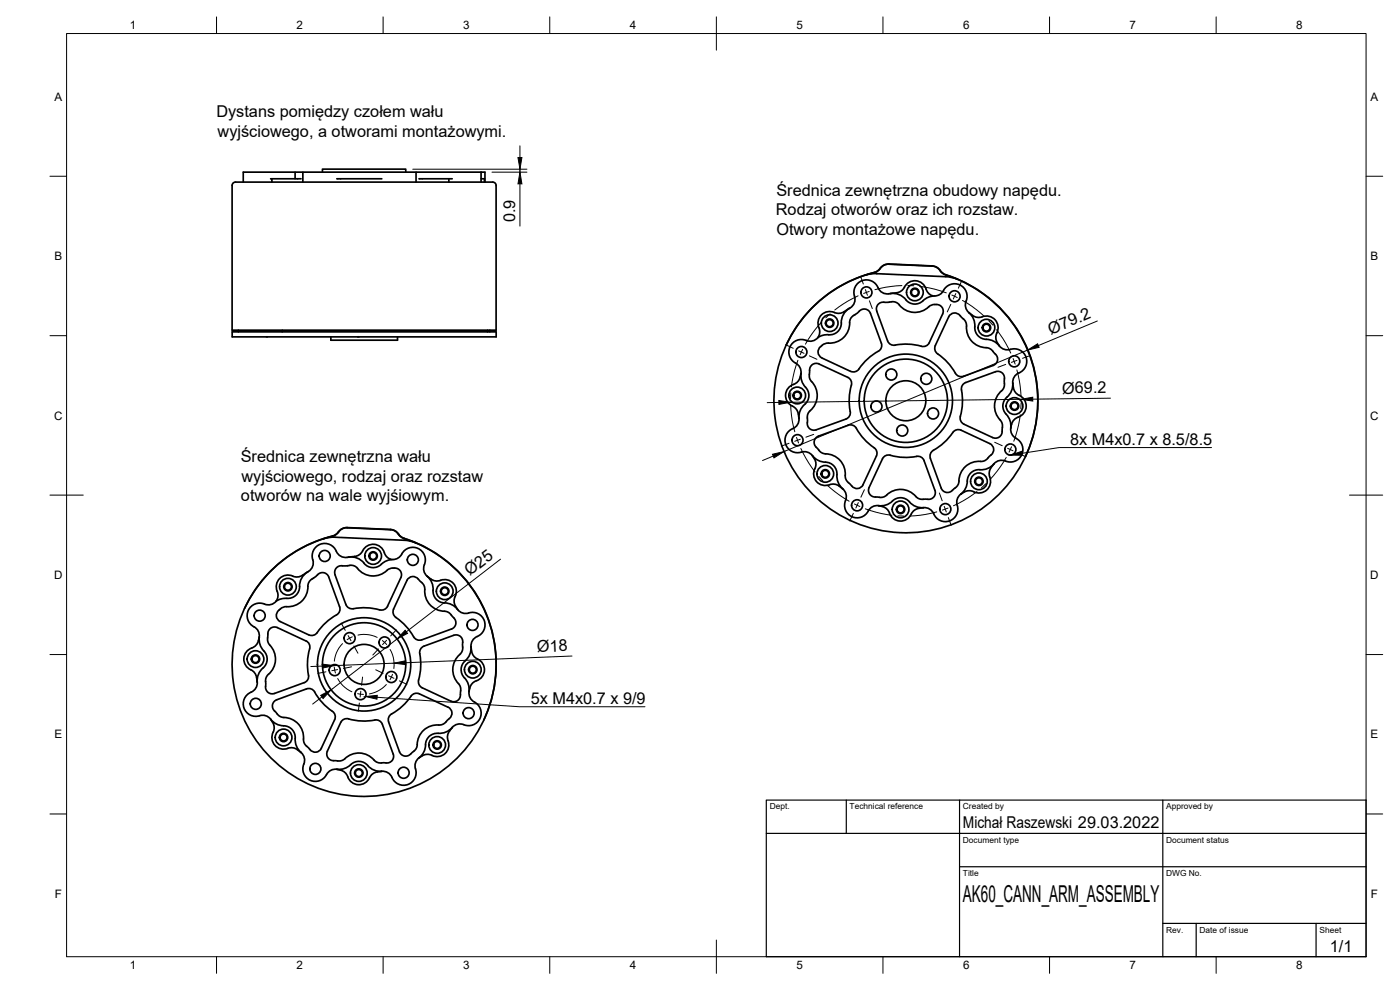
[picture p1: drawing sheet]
<svg xmlns="http://www.w3.org/2000/svg" width="420mm" height="297mm" viewBox="0 0 420 297" stroke-linecap="round" stroke-linejoin="round" font-family="sans-serif">
<!-- layer: Visible -->
<g fill="none" stroke="#000" stroke-width=".51">
<path d="M70 54.9l.7-.3h76.2a1.62 1.62 0 0 1 2 1.1v43.4h-79.2v-43.5zM81.2 53.6h.4M81.6 53.6h8.8M81.6 53.6v1M88.6 51.7v1.9M90.9 51.7v2.9M96.8 51.7v-1h25v1M101.1 53.6h13.5M124.9 51.7v2.9M125.7 53.6h10M134.7 53.6v1M144.4 53.6h1v1"/>
<path d="M144.4 51.7h1.1v2.9M144.4 51.7h-71.4v2.9M144.4 51.7v2.9M266.7 79.3l13 .5M266.8 79.3a3.8 3.8 0 0 0-3.2 1.9l-.8 .5-3.2 .9M279.8 79.8a3.9 3.9 0 0 1 2.9 2.1l.4 .2a39.7 39.7 0 0 1 24.7 54.8M69.7 99.6h79.2v1.5h-79.2zM71.5 99.1v.5M84.7 99.1v.5M146.3 99.1v.5M147 99.1v.5M254.9 92.5a5.7 5.7 0 0 0-2.5 5.4 3.6 3.6 0 0 1-4.3 2.5l-1.6 .4-1 .5"/>
<path d="M254.9 92.5l-.3 .2a4.1 4.1 0 0 1-4.7 .9 3.6 3.6 0 0 0-3.7 1.3 3.6 3.6 0 0 0-.3 4 3 3 0 0 1-1.2 3.1 3 3 0 0 1-3.4-.1 3.8 3.8 0 0 0-4.4 2.8 3.8 3.8 0 0 0 2.4 4.6 3 3 0 0 1 1.1 2.7M255 96.8a6 6 0 0 1-6.4 6.1M259.6 82.6a39.6 39.6 0 0 0-20.5 60 39.6 39.6 0 0 0 63.4 2.8 39.6 39.6 0 0 0-15.2-61.6M259.6 82.6l1.8-.4 1.7-.1 20.8 .9M261.2 94.1l3.3 8.9v1.3a2.69 2.69 0 0 1-1.7 1.5 18 18 0 0 0-5.3 5.3l-1.3 .5-.9-.2-8.6-4M261.2 94a2.17 2.17 0 0 0-1.9-1.3 2.17 2.17 0 0 0-2 1.2l-.3 .3a3.4 3.4 0 0 0-2 2.6M263.5 86.3a3.8 3.8 0 0 0-5.1-2 3.8 3.8 0 0 0-1.8 5.2 3 3 0 0 1-1.7 3M266.9 90.7a2.9 2.9 0 0 1 3.5 1.3 6.3 6.3 0 0 0 9-.4l.7-.2a2.17 2.17 0 0 1 2.3 .5 2.17 2.17 0 0 1 .5 2.3M266.9 90.7h-.4a3 3 0 0 0-3.3 1.1l-.2 .7 .1 .9 3.3 8.9 .9 1a2.71 2.71 0 0 0 2.2 .1 18.2 18.2 0 0 1 7.5 .6l1.3-.4 .6-.8M267.2 88.1a5.6 5.6 0 0 1 5.3 2.5 3.7 3.7 0 0 0 5-.8l1.7-.8 1.3-.2M271.4 86.2a3.6 3.6 0 0 1 3.7-1.9 3.6 3.6 0 0 1 3 2.9l.8 1.1 1.2 .5M271.4 86.2a4.4 4.4 0 0 1-4.2 1.9 3.1 3.1 0 0 1-3.7-1.8"/>
<path d="M280.5 88.8l1.1-.2 1.3-1a3.8 3.8 0 0 1 5.2-2.1 3.8 3.8 0 0 1 1.7 5.4l.1 1.6 .9 1.3M282.9 94.2l-4 8.6M283.8 82.5l3.5 1.3M283.8 82.4l-.7-.3a5.5 5.5 0 0 0-3.3-2.3l-13-.6a3.8 3.8 0 0 0-3.2 1.9l-.4 .3a40.4 40.4 0 0 0-27.2 22.1M283.9 83l1.7 .2 1.7 .6M290.8 93.8l.1 .1a3.8 3.8 0 0 0 4.5 1 3.5 3.5 0 0 1 3.4 1.3 3.5 3.5 0 0 1 .4 3.7M290.8 93.8a5.8 5.8 0 0 1 1.8 5.2 3.7 3.7 0 0 0 4.1 2.9l1.8 .6 1.4 1.3M299.2 99.9a3.6 3.6 0 0 0 .7 3.9M80 101.1h.2M99.3 101.1v1h20v-1M107.4 101.1h.3M240.1 113.2l-.4 .9-.6 .8a4.3 4.3 0 0 0-3.3 3.6 3.7 3.7 0 0 0 2.5 3.6 4.8 4.8 0 0 1 1.5 3.5"/>
<path d="M240.4 112l-.3 1.1M240.4 112a5.9 5.9 0 0 0 1.9 5 3.7 3.7 0 0 1-1.3 4.8l-1 1.7-.2 2.1M245.8 109.2l9 4.3 .7 1.1v1M245.8 109.2a2.11 2.11 0 0 0-2.2 .4 2.11 2.11 0 0 0-.6 2.1 3.1 3.1 0 0 0 1 3.3 6.1 6.1 0 0 1-1.2 8.6l-.4 .8-.1 1.4a2.79 2.79 0 0 0 1.1 3.1l.7 .2 .9-.1 8.9-3.3 1-.9a2.71 2.71 0 0 0 .1-2.2 17 17 0 0 1 .5-7M248.6 102.9a3.2 3.2 0 0 0-3.1 2.9l.3 .8 .9 .8M281.4 106.2a17 17 0 0 1 5.3 5.8M295.9 104.3a5.4 5.4 0 0 1 3.3 2.6 2 2 0 0 1-1.1 2.7l-9.4 3.4-1.3-.3-.7-.7M296 104.3a6.1 6.1 0 0 1-6-6.9 6.9 6.9 0 0 0-2.2-3 1.99 1.99 0 0 0-3.1 .7l-4.1 9 .2 1.4 .6 .7M298.7 111.5l-8.9 3.3-1 .9a2.8 2.8 0 0 0-.1 2.2 18.5 18.5 0 0 1-.6 7.5l.5 1.3 .7 .6 8.6 4M298.8 111.5a2.13 2.13 0 0 1 2.2 .6 2.13 2.13 0 0 1 .4 2.3v.7M299.9 103.8a3.3 3.3 0 0 0 4.1 .9 3.8 3.8 0 0 1 4.1 3.1 3.8 3.8 0 0 1-2.8 4.3l-1.1 1.2-.3 1.6M301.4 115.1l-.2 1.4a7.7 7.7 0 0 0-2.7 5l.1 1.4 .4 1.4 1.2 1.7"/>
<path d="M303.9 114.9a5.8 5.8 0 0 1-2.3 5 3.7 3.7 0 0 0 .8 4.9l.8 1.7 .1 2M303.9 114.9l.1 .2M304 115.1l.1 1.2M304.1 116.3l.3 .9 .6 .8a4.4 4.4 0 0 1 3 4 3.7 3.7 0 0 1-2.9 3.4 4.2 4.2 0 0 0-1.8 3.1M239.8 125.6a3.3 3.3 0 0 1-2.5 3.3 3.8 3.8 0 0 0-1.2 5.1 3.8 3.8 0 0 0 5 1.5 3 3 0 0 1 2.7 1.2M243.8 136.7a5.8 5.8 0 0 0 4.9 2.1 3.7 3.7 0 0 1 2.5 4.3l.5 2 1.3 1.6M243.8 136.7l.2 .3M244 137a3.4 3.4 0 0 1 .6 3.6M247.8 136.2a6.1 6.1 0 0 1 5.9 6.9 6.9 6.9 0 0 0 2.2 3 2 2 0 0 0 3.1-.7M247.8 136.2a5.4 5.4 0 0 1-3.3-2.7 2 2 0 0 1 1.1-2.6l9-3.3a2.2 2.2 0 0 1 2.8 1.7 18.4 18.4 0 0 0 5.3 5.4l.5 1.2-.2 .9-4 8.6M267.2 136.6l-.9-.1-1.2 .8-4.3 9a2.11 2.11 0 0 0 .4 2.2 2.11 2.11 0 0 0 2.1 .6 3 3 0 0 0 3.3-1 6.1 6.1 0 0 1 8.6 1.2l.9 .4 1.3 .1a2.81 2.81 0 0 0 3.1-1.1l.2-.8-.1-.8-3.3-8.9-.9-1a2.71 2.71 0 0 0-2.2-.1 17 17 0 0 1-7-.5M279.2 137.5l3.3 9a2 2 0 0 0 3.3 .6"/>
<path d="M288.4 129.1l8.7 4a2.13 2.13 0 0 1 1.1 2 2.13 2.13 0 0 1-1.3 1.9l-.5 .5M288.4 129.1l-1.3-.1a2.8 2.8 0 0 0-1.7 1.5 18.5 18.5 0 0 1-5.7 4.9l-.6 1.2 .1 .9M296.4 137.5l-1.2 .8a7.7 7.7 0 0 0-5.5 1.7 7.1 7.1 0 0 0-2.1 5.3l-.9 1M298.3 139.2l-.1 .1a3.9 3.9 0 0 0-1 4.4 3.5 3.5 0 0 1-1.3 3.5 3.5 3.5 0 0 1-3.7 .3M298.3 139.2l-1.6 1.2-1.3 .5h-1.3M300.2 126l.6 1.2v1M300.8 128.2v.3a2.24 2.24 0 0 1-.6 2.3 2.24 2.24 0 0 1-2.3 .5M303.3 128.5a3.3 3.3 0 0 0 2.3 3.4 3.8 3.8 0 0 1 .7 5.2 3.8 3.8 0 0 1-5.1 1.1l-1.6 .1-1.3 .9M104.2 158.4l13 .5a3.9 3.9 0 0 1 3 2l1 .6M104.2 158.3a3.8 3.8 0 0 0-3.2 2l-.8 .4-3.2 1M104.2 158.3a3.8 3.8 0 0 0-3.2 1.9l-.4 .3a40.5 40.5 0 0 0-27.2 22.1M117.2 158.9a3.9 3.9 0 0 1 2.9 2.1l.4 .2a39.7 39.7 0 0 1 24.7 54.8"/>
<path d="M244.6 140.6a3.6 3.6 0 0 0 .7 4.1 3.6 3.6 0 0 0 4.2 .6 4.6 4.6 0 0 1 3.4 1.4M252.9 146.7a3.3 3.3 0 0 1 .6 4.2 3.8 3.8 0 0 0 2.5 4.3 3.8 3.8 0 0 0 4.6-1.9M263.6 151.7l1.2 .3M263.6 151.7a3 3 0 0 0-3 1.6M263.7 151.7a5.7 5.7 0 0 0 4.9-1.9 3.7 3.7 0 0 1 4.8 1.3l1.8 1 2 .2M264.8 152l.9 .4 .8 .6a4.3 4.3 0 0 0 3.6 3.3 3.7 3.7 0 0 0 3.6-2.5l1.2-1 .9-.3M277 152.3l-1.2 .2M277.2 152.3h-.2M286.7 146.3l-.9 .8M288.3 148.3a3.3 3.3 0 0 0-.9 4 3.8 3.8 0 0 1-3.1 4.2 3.8 3.8 0 0 1-4.3-2.8l-1.2-1.1-1.6-.3M289.3 147.7l-1 .6M292.2 147.5l-1.5-.3-1.4 .5"/>
<path d="M294.1 140.9a3.6 3.6 0 0 0-3.9 4.1l-.6 1.8-1.3 1.5M89.9 176a3.6 3.6 0 0 1-4.4 3.5l-1.6 .4-1 .5M90.8 172.6l-1 .4-1 .1a4.4 4.4 0 0 0-4.4 .1 3.7 3.7 0 0 0-1 4.7l-.1 1.5-.4 1M92.3 171.6a5 5 0 0 0-2.4 4.4M92.4 175.9a6.3 6.3 0 0 1-7.2 6.2l-1.1 .6M94 173.5a2.66 2.66 0 0 0-1.6 2.4M97 161.7a39.6 39.6 0 0 0-20.4 60 39.6 39.6 0 0 0 63.3 2.8 39.6 39.6 0 0 0-15.1-61.6M97 161.7l1.8-.4 1.8-.1 20.7 .9M98.7 173.1l3.2 9M98.7 173.1a2.17 2.17 0 0 0-2-1.3 2.17 2.17 0 0 0-2 1.2l-.7 .5M100.9 165.4a3.8 3.8 0 0 0-5.1-2 3.8 3.8 0 0 0-1.8 5.1 3.9 3.9 0 0 1-2.6 3.7l-.6 .4M100.9 165.4l.7 1 .9 .6 1.7 .2"/>
<path d="M104.2 167.2l.8-.1a4.1 4.1 0 0 0 4.1-2.3 3.6 3.6 0 0 1 3.7-1.4 3.6 3.6 0 0 1 2.7 2.9l.9 1 1.1 .6M104.3 169.8a2.84 2.84 0 0 1 3.5 1.3 6.3 6.3 0 0 0 9-.4l.8-.2a2.17 2.17 0 0 1 2.2 .5 2.17 2.17 0 0 1 .5 2.3l-4 8.6M104.3 169.7l-.4 .1a3 3 0 0 0-3.2 1l-.3 .8 .1 .9 3.3 8.9 .9 1a2.8 2.8 0 0 0 2.2 .1 18.6 18.6 0 0 1 7.5 .6l1.3-.5 .6-.7M104.6 167.1a5.6 5.6 0 0 1 5.4 2.6 3.7 3.7 0 0 0 4.9-.8l1.1-.6 1.3-.4a3.5 3.5 0 0 0 3.7-2.3 3.8 3.8 0 0 1 5.1-.7 3.8 3.8 0 0 1 1.1 5.1l.1 1.6 .9 1.3M121.2 161.6l3.6 1.3M121.3 162.1l1.8 .2 1.7 .6M128.2 172.9l.2 .1a3.9 3.9 0 0 0 4.4 1 3.5 3.5 0 0 1 3.5 1.3 3.5 3.5 0 0 1 .3 3.7M128.2 172.9a5.8 5.8 0 0 1 1.8 5.2 3.7 3.7 0 0 0 4.1 2.8l1.8 .7 1.4 1.3M136.6 179a3.8 3.8 0 0 0 3.4 5.1 3.9 3.9 0 0 1 5.3 2.1 3.9 3.9 0 0 1-2.6 5l-1 1.2-.3 1.6M76.2 188a3 3 0 0 1 1.6 3.1M77.8 191.1v.2a3.8 3.8 0 0 1-2.8 3.4 3.6 3.6 0 0 0-1.8 3.5 3.6 3.6 0 0 0 2.5 3l1 1.1 .3 1M77.8 191.1a5.9 5.9 0 0 0 2 5 3.7 3.7 0 0 1-1.4 4.8l-1 1.7-.2 2.1"/>
<path d="M80.3 191.4l.2 1.4a7 7 0 0 1 1.9 6.6l-.9 1.9-.9 1M80.4 190.2l-.1 1.2M80.4 190.2a2 2 0 0 1 2.8-1.9l8.6 4a1.95 1.95 0 0 1 1.1 2.4M82.9 180.4a3.3 3.3 0 0 1-4.2 .6 3.8 3.8 0 0 0-4.3 2.5 3.8 3.8 0 0 0 1.8 4.6M84.1 182.7a2.12 2.12 0 0 0-1.1 1.9 2.12 2.12 0 0 0 1.1 1.9l8.6 4M92.9 194.7a17.9 17.9 0 0 0-.3 8.3l-.2 .9-.7 .7-9.3 3.5a2 2 0 0 1-2.7-2.2M101.9 182v1.4a2.79 2.79 0 0 1-1.7 1.5 18.2 18.2 0 0 0-5.3 5.3l-1.3 .5-.9-.2M118.8 185.3a18.4 18.4 0 0 1 5.6 6.2l1.2 .6 1-.1 8.9-3.3M133.4 183.4a5.3 5.3 0 0 1 3.2 2.6 2 2 0 0 1-1.1 2.7M133.4 183.4a6.1 6.1 0 0 1-5.9-7 6.9 6.9 0 0 0-2.3-2.9 1.99 1.99 0 0 0-3.1 .6l-4.1 9.1 .2 1.4 .6 .7M136.2 190.6l-8.9 3.3-1.1 .9a2.8 2.8 0 0 0-.1 2.2 17 17 0 0 1-.5 7M136.2 190.6a2.14 2.14 0 0 1 2.2 .6 2.14 2.14 0 0 1 .4 2.3 3.1 3.1 0 0 1-1.3 3.4 6.1 6.1 0 0 0 .4 8.6l.3 .8v1"/>
<path d="M141.4 194a5.8 5.8 0 0 1-2.4 5 3.5 3.5 0 0 0 .4 4.4M141.4 194l.1 1.4M141.5 195.4l.3 .9 .6 .8a4.4 4.4 0 0 1 3 4 3.7 3.7 0 0 1-2.9 3.4l-1.1 1-.4 .9M77 203.3l.2 1.4M77.2 204.7a3.3 3.3 0 0 1-2.5 3.3 3.8 3.8 0 0 0-1.3 4.8 3.8 3.8 0 0 0 4.5 2M77.9 214.7a3.7 3.7 0 0 1 4.1 5 3.6 3.6 0 0 0 .7 4.1 3.6 3.6 0 0 0 4.2 .6 4.5 4.5 0 0 1 3.4 1.4M80.6 202.3a3.5 3.5 0 0 0-.9 3.3v.3M81.2 215.8l1.5 1.3 1.2 .5 1.2 .2M85.1 217.8a3.6 3.6 0 0 1 3.5 4.4l.5 2 1.3 1.6M94.4 207.6a17 17 0 0 0 5.3 5.8M94.4 207.6l-.6-.7-1.3-.3-9.4 3.4a2.1 2.1 0 0 0-1.4 1.8 2.1 2.1 0 0 0 1.1 1.9l1.1 1.2 1.3 .4M99.7 213.4l.7 .7 .2 1.4-4.2 9a2.14 2.14 0 0 1-2 1.2 2.14 2.14 0 0 1-1.8-1.3 3.1 3.1 0 0 1-1.5-3.4 6 6 0 0 0-5.9-5.7"/>
<path d="M112.5 216l1.4 .3 .9 1M112.5 216a17.9 17.9 0 0 1-8.4-.4l-1.3 .4-.5 .8-4.1 8.6M114.7 217.3l3.3 9M116.6 216.6l3.3 9a2.12 2.12 0 0 0 1.8 1.3 2.12 2.12 0 0 0 2-1.1l.5-.4M125.6 204v.9l.7 1.2 9 4.3a2.11 2.11 0 0 0 2.2-.4 2.11 2.11 0 0 0 .7-2.1l.1-.6M125.9 208.2l8.6 4a2 2 0 0 1 .4 3.4M125.9 208.2l-1.4-.1a2.8 2.8 0 0 0-1.7 1.5 18.1 18.1 0 0 1-5.6 4.9l-.7 1.2 .1 .9M134.8 215.6l-.2 .2a3.6 3.6 0 0 1-3.6 1.7 6.1 6.1 0 0 0-5.8 6.4l-.4 .8-.6 .7M135.7 218.3l-.1 .1a3.9 3.9 0 0 0-1 4.4 3.6 3.6 0 0 1-1.5 3.7 3.6 3.6 0 0 1-3.9-.1h-1.6l-.9 .4M135.7 218.2l-1 1-1.2 .6-2 .2M139.4 203.4l1 1.6 .4 1.2v1.3M140.8 207.6a3.3 3.3 0 0 0 2.2 3.4 3.8 3.8 0 0 1 .7 5.1 3.8 3.8 0 0 1-5 1.2l-1.6 .1-1.4 .9"/>
<path d="M141 206.4l-.2 1.2M90.4 225.8l.6 .8 .4 1-.2 1.7M91.2 229.2a3.8 3.8 0 0 0 2.2 5 3.8 3.8 0 0 0 4.9-2.3 3 3 0 0 1 2.8-1.1M98.3 225.4a2.11 2.11 0 0 0 .3 2.2 2.11 2.11 0 0 0 2.2 .6 3.1 3.1 0 0 0 3.2-1 6.1 6.1 0 0 1 8.6 1.2l.9 .4 1.3 .1a2.81 2.81 0 0 0 3.1-1.1l.2-.8-.1-.8M101.1 230.8h.1a3.7 3.7 0 0 1 3.4 2.8 3.6 3.6 0 0 0 3.5 1.8 3.6 3.6 0 0 0 3-2.5 4.8 4.8 0 0 1 3.5-1.5M101.1 230.8a5.8 5.8 0 0 0 4.9-1.9 3.7 3.7 0 0 1 4.8 1.3l1.8 1 2 .2M125.7 227.4a3.3 3.3 0 0 0-.8 4 3.8 3.8 0 0 1-3.2 4.2 3.8 3.8 0 0 1-4.3-2.8l-1.2-1.1-1.6-.3M126.7 226.8l-1 .6M127.7 223.5l-.2 1.3-.5 1.1-1.3 1.5M131.5 220a3.5 3.5 0 0 0-3.8 3.5"/>
<circle cx="249" cy="97" r="1.05"/>
<circle cx="249" cy="97" r="1.26"/>
<circle cx="249" cy="97" r="2.51"/>
<circle cx="260" cy="87.7" r="1.66"/>
<circle cx="274.6" cy="87.7" r="1.05"/>
<circle cx="274.6" cy="87.7" r="1.26"/>
<circle cx="274.6" cy="87.7" r="2.51"/>
<circle cx="286.5" cy="88.9" r="1.66"/>
<circle cx="296" cy="98.3" r="1.05"/>
<circle cx="296" cy="98.3" r="1.26"/>
<circle cx="296" cy="98.3" r="2.51"/>
<circle cx="239.3" cy="118.7" r="1.05"/>
<circle cx="239.3" cy="118.7" r="1.26"/>
<circle cx="239.3" cy="118.7" r="2.51"/>
<circle cx="240.5" cy="105.6" r="1.66"/>
<circle cx="267.5" cy="112.4" r="1.66"/>
<circle cx="278" cy="113.7" r="1.66"/>
<circle cx="304.4" cy="108.4" r="1.66"/>
<circle cx="239.3" cy="132.1" r="1.66"/>
<circle cx="263" cy="122" r="1.66"/>
<circle cx="270.8" cy="129.2" r="1.66"/>
<circle cx="271.9" cy="120.2" r="6"/>
<circle cx="271.9" cy="120.2" r="12.5"/>
<circle cx="271.9" cy="120.2" r="14"/>
<circle cx="280" cy="124.1" r="1.66"/>
<circle cx="303.2" cy="134.9" r="1.66"/>
<circle cx="304.5" cy="121.8" r="1.05"/>
<circle cx="304.5" cy="121.8" r="1.26"/>
<circle cx="304.5" cy="121.8" r="2.51"/>
<circle cx="247.7" cy="142.2" r="1.05"/>
<circle cx="247.7" cy="142.2" r="1.26"/>
<circle cx="247.7" cy="142.2" r="2.51"/>
<circle cx="257.2" cy="151.6" r="1.66"/>
<circle cx="270.3" cy="152.8" r="1.05"/>
<circle cx="270.3" cy="152.8" r="1.26"/>
<circle cx="270.3" cy="152.8" r="2.51"/>
<circle cx="283.7" cy="152.8" r="1.66"/>
<circle cx="293.8" cy="144.4" r="1.05"/>
<circle cx="293.8" cy="144.4" r="1.26"/>
<circle cx="293.8" cy="144.4" r="2.51"/>
<circle cx="86.4" cy="176" r="1.05"/>
<circle cx="86.4" cy="176" r="1.26"/>
<circle cx="86.4" cy="176" r="2.51"/>
<circle cx="97.4" cy="166.8" r="1.66"/>
<circle cx="112" cy="166.8" r="1.05"/>
<circle cx="112" cy="166.8" r="1.26"/>
<circle cx="112" cy="166.8" r="2.51"/>
<circle cx="123.9" cy="168" r="1.66"/>
<circle cx="133.5" cy="177.4" r="1.05"/>
<circle cx="133.5" cy="177.4" r="1.26"/>
<circle cx="133.5" cy="177.4" r="2.51"/>
<circle cx="76.7" cy="197.8" r="1.05"/>
<circle cx="76.7" cy="197.8" r="1.26"/>
<circle cx="76.7" cy="197.8" r="2.51"/>
<circle cx="77.9" cy="184.7" r="1.66"/>
<circle cx="104.9" cy="191.5" r="1.66"/>
<circle cx="109.3" cy="199.3" r="6"/>
<circle cx="109.3" cy="199.3" r="12.5"/>
<circle cx="109.3" cy="199.3" r="14"/>
<circle cx="115.4" cy="192.8" r="1.66"/>
<circle cx="141.8" cy="187.5" r="1.66"/>
<circle cx="76.8" cy="211.2" r="1.66"/>
<circle cx="100.4" cy="201.1" r="1.66"/>
<circle cx="108.2" cy="208.3" r="1.66"/>
<circle cx="117.4" cy="203.1" r="1.66"/>
<circle cx="140.6" cy="214" r="1.66"/>
<circle cx="141.9" cy="200.9" r="1.05"/>
<circle cx="141.9" cy="200.9" r="1.26"/>
<circle cx="141.9" cy="200.9" r="2.51"/>
<circle cx="85.1" cy="221.3" r="1.05"/>
<circle cx="85.1" cy="221.3" r="1.26"/>
<circle cx="85.1" cy="221.3" r="2.51"/>
<circle cx="94.6" cy="230.7" r="1.66"/>
<circle cx="107.7" cy="231.9" r="1.05"/>
<circle cx="107.7" cy="231.9" r="1.26"/>
<circle cx="107.7" cy="231.9" r="2.51"/>
<circle cx="121.1" cy="231.9" r="1.66"/>
<circle cx="131.2" cy="223.5" r="1.05"/>
<circle cx="131.2" cy="223.5" r="1.26"/>
<circle cx="131.2" cy="223.5" r="2.51"/>
</g>
<!-- layer: Border -->
<g fill="none" stroke="#000" stroke-width=".3">
<path d="M20 10.1h390v276.9h-390zM65 5.1v5M115 5.1v5M165 5.1v5M215 5.1v10M265 5.1v5M315 5.1v5M365 5.1v5M15 52.9h5M410 52.9h5M15 100.7h5M410 100.7h5"/>
<path d="M15 148.6h10M405 148.6h10M15 196.4h5M410 196.4h5M15 244.2h5M410 244.2h5M65 287v5M115 287v5M165 287v5M215 282.1v9.9M265 287v5M315 287v5"/>
<path d="M365 287v5"/>
</g>
<!-- layer: TitleBlock -->
<path d="M230 240.1h180v46.9h-180zM230 250h180M254 240.1v9.9M288 240.1v46.9M349 240.1v46.9M288 260.1h122M349 277.1h61M359 277.1v9.9M395 277.1v9.9" fill="none" stroke="#000" stroke-width=".36"/>
<!-- layer: Center Lines -->
<g fill="none" stroke="#000" stroke-width=".3">
<path d="M246.6 96.6l-3.1 3.8-1.8 2.9M249.1 94.2l-1.3 1.2M257.5 88.8l-2.9 1.5-4.1 2.7M258.3 82.9l.8 2.3M259.7 86.9l.6 1.7M260.9 87.4l-1.7 .6M260.9 90.3l.9 2.3M270.7 85.7l-4.9 .5-3.2 .7M272.5 85.7l1.8 .1M276 85.9l4.8 .9 3.2 1.1M285.3 91.3l-1 2.3M285.7 88.5l1.6 .8"/>
<path d="M286.9 88.1l-.8 1.6M288.6 84.2l-1 2.3M288.9 90.1l2.8 1.8 3.8 3.1M296.7 96.2l1.2 1.3M299.1 98.9l1.8 2.6 2.4 4.4M235.8 103.4l2.3 1.1M237.3 117.9v1.7M239.5 108.1l-1.1 3.2-.9 4.8M239.7 105.3l1.6 .7M240.9 104.8l-.8 1.6M242.9 106.8l2.3 1M301.8 109.3l-2.3 .9"/>
<path d="M304 107.6l.7 1.7M305.2 111l.7 3.2 .5 4.9M305.2 108.1l-1.7 .6M309.2 106.7l-2.3 .8M236.8 133l-2.3 .9M237.3 121.4l.5 4.9 .7 3.2M239 131.2l.7 1.7M240.2 131.8l-1.7 .6M240.3 134.6l2.5 4.4 1.8 2.6M244.2 130.3l-2.3 .9M298.5 132.7l2.3 1M302 137.3l-1.8 2.8-3.1 3.8"/>
<path d="M302.4 134.5l1.6 .8M303.6 134.1l-.8 1.6M305.6 136l2.3 1.1M306.2 124.4l-.5 3.2-1.5 4.8M306.4 120.9v1.8M245.7 143l1.3 1.3M248.2 145.5l2.5 2.1 4.1 2.8M256.1 154l-1.1 2.3M256.4 151.2l1.6 .8M257.6 150.8l-.7 1.6M259.4 146.9l-1 2.3M259.7 152.7l4.8 1.4 3.2 .5"/>
<path d="M269.5 154.8h1.7M281.1 153.6l-4.9 1-3.2 .2M281.9 147.9l.9 2.3M283.4 151.9l.6 1.7M284.5 152.4l-1.7 .6M284.6 155.3l.9 2.3M293.2 147.5l-2.6 1.9-4.4 2.4M295.9 145.1l-1.3 1.3M102.4 187l1.2 2.1M102.8 193.1l-1.1 1.3-.8 1.5-.6 2.5M104.5 190.7l.8 1.6M105.7 191.1l-1.5 .8"/>
<path d="M106.2 193.8l1.2 2.2M107.4 190.5l1.7-.2 1.7 .2 2.4 .7M113.6 194.7l-1.7 1.8M114.8 192.2l1.3 1.2M116 192.1l-1.2 1.3M117.1 194.9l.9 2.3 .2 3.4M118.9 189l-1.7 1.8M97.8 201.6l-2.4 .4M100.3 200.2l.4 1.7M101.3 200.9l-1.7 .3M101.3 203.6l1.5 2 2.8 2M105.5 200.1l-2.4 .5"/>
<path d="M107.3 208.1l1.8 .2M107.8 210.9l-.3 2.5M108.3 207.4l-.2 1.8M108.8 203.1l-.3 2.5M112.8 201l2.2 1M116 205.4l-1.3 1.1-1.4 .9-2.5 .8M116.6 202.8l1.6 .7M117.8 202.3l-.8 1.6M119.9 204.3l2.2 1"/>
</g>
<!-- layer: Annotations -->
<path d="M303.2 136.6l3.4-1.2 .1 1.2zM109.7 209l3.5-.4-.1 1.2z" fill="#000" stroke="#000" stroke-width=".3"/>
<path d="M363.6 134.3h-45.8l-11.1 1.7M113.2 209.2l42.8 2.9h37.6" fill="none" stroke="#000" stroke-width=".3"/>
<!-- layer: Dimensions -->
<g fill="none" stroke="#000" stroke-width=".3">
<path d="M123.9 50.8h34.2M147.6 51.7h10.5M156 43.8v3.5M156 50.8v.9M156 55.2v12.6M329.3 96.3l-17.7 7.4M306.5 119.8l-69.2 .9M308.4 105l-73.1 30.5M333.3 119.5l-23.4 .3M232.1 136.8l-3.3 1.4M233.7 120.7l-3.4 .1M150.2 167.8l-28.3 21.8"/>
<path d="M96.8 199.8l-3.5 .2M118.3 199l-18 .7M119.2 191.7l-19.8 15.3M171.7 196.8l-49.9 2M96.6 209.1l-2.8 2.2"/>
</g>
<path d="M155.4 47.3h1.2l-.6 3.5zM156 51.7l.6 3.5h-1.2zM306.5 119.8l3.4-.6v1.1zM308.4 105l3-1.8 .4 1zM231.8 136.3l3.5-.8-3 1.9zM233.7 120.2l3.6 .5-3.5 .6zM96.8 199.3l3.5 .4-3.5 .7zM121.6 189.1l.7 .9-3.1 1.7zM118.3 199l3.5-.7v1.1zM96.2 208.6l3.2-1.6-2.4 2.6z" fill="#000" stroke="#000" stroke-width=".3"/>
<text font-size="7" x="289" y="270.6">AK60_CANN_ARM_ASSEMBLY</text>
<g font-size="4.9">
<text x="64.9" y="35.2">Dystans pomiędzy czołem wału</text>
<text x="65.3" y="41">wyjściowego, a otworami montażowymi.</text>
<text x="233" y="58.7">Średnica zewnętrzna obudowy napędu.</text>
<text x="232.9" y="64.5">Rodzaj otworów oraz ich rozstaw.</text>
<text x="154.6" y="66.6" transform="rotate(-90 154.6 66.6)">0.9</text>
<text x="233" y="70.4">Otwory montażowe napędu.</text>
<text x="315.4" y="100.4" transform="rotate(-23 315.4 100.4)">Ø79.2</text>
<text x="318.8" y="118.1" transform="rotate(-1 318.8 118.1)">Ø69.2</text>
<text x="321.1" y="133.6">8x M4x0.7 x 8.5/8.5</text>
<text x="72.3" y="138.7">Średnica zewnętrzna wału</text>
<text x="72.5" y="144.6">wyjściowego, rodzaj oraz rozstaw</text>
<text x="72.3" y="150.4">otworów na wale wyjśiowym.</text>
<text x="141" y="172.9" transform="rotate(-38 141 172.9)">Ø25</text>
<text x="161.2" y="195.7" transform="rotate(-2 161.2 195.7)">Ø18</text>
<text x="159.3" y="211.4">5x M4x0.7 x 9/9</text>
<text x="289" y="248.5">Michał Raszewski 29.03.2022</text>
<text x="399.1" y="285.7">1/1</text>
</g>
<g font-size="3.5">
<text x="39" y="8.8">1</text>
<text x="89" y="8.8">2</text>
<text x="139" y="8.8">3</text>
<text x="189" y="8.8">4</text>
<text x="239" y="8.8">5</text>
<text x="289" y="8.8">6</text>
<text x="339" y="8.8">7</text>
<text x="389" y="8.8">8</text>
<text x="16.3" y="30.2">A</text>
<text x="411.3" y="30.2">A</text>
<text x="16.3" y="78">B</text>
<text x="411.3" y="78">B</text>
<text x="16.2" y="125.9">C</text>
<text x="411.2" y="125.9">C</text>
<text x="16.2" y="173.7">D</text>
<text x="411.2" y="173.7">D</text>
<text x="16.3" y="221.6">E</text>
<text x="411.3" y="221.6">E</text>
<text x="16.4" y="269.4">F</text>
<text x="411.4" y="269.4">F</text>
<text x="39" y="290.8">1</text>
<text x="89" y="290.8">2</text>
<text x="139" y="290.8">3</text>
<text x="189" y="290.8">4</text>
<text x="239" y="290.8">5</text>
<text x="289" y="290.8">6</text>
<text x="339" y="290.8">7</text>
<text x="389" y="290.8">8</text>
</g>
<g font-size="2.5">
<text x="231" y="242.9">Dept.</text>
<text x="255" y="242.9">Technical reference</text>
<text x="289" y="242.9">Created by</text>
<text x="350" y="242.9">Approved by</text>
<text x="289" y="252.8">Document type</text>
<text x="350" y="252.8">Document status</text>
<text x="289" y="262.9">Title</text>
<text x="350" y="262.9">DWG No.</text>
<text x="350" y="279.9">Rev.</text>
<text x="360" y="279.9">Date of issue</text>
<text x="396" y="279.9">Sheet</text>
</g>
</svg>
